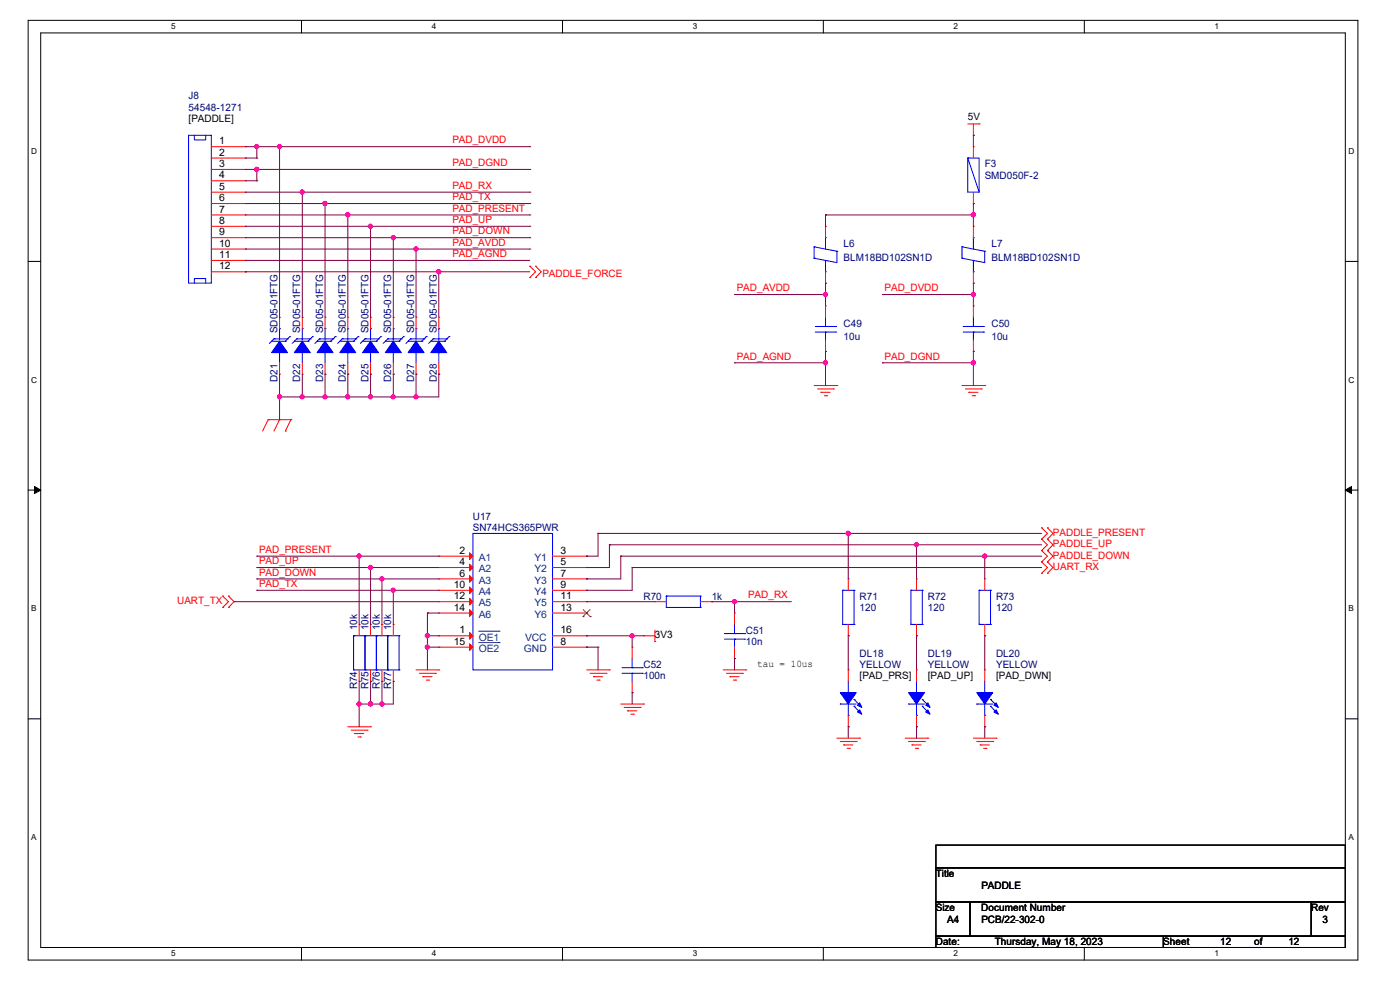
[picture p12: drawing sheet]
<svg xmlns="http://www.w3.org/2000/svg" width="297mm" height="210mm" viewBox="0 0 297 210" stroke-linecap="round" stroke-linejoin="round" font-family="sans-serif">
<path d="M6 4.3h282.1v199.4h-282.1zM8.6 7h276.8v194h-276.8z" fill="none" stroke="#000" stroke-width=".21"/>
<g fill="#fff">
<path d="M36.3 4.7h.9v1.9h-.9z"/>
<path d="M36.3 201.4h.9v1.9h-.9z"/>
</g>
<path d="M64 4.3v2.7M64 201v2.7" fill="none" stroke="#000" stroke-width=".21"/>
<g fill="#fff">
<path d="M91.6 4.7h.9v1.9h-.9z"/>
<path d="M91.6 201.4h.9v1.9h-.9z"/>
</g>
<path d="M119.3 4.3v2.7M119.3 201v2.7" fill="none" stroke="#000" stroke-width=".21"/>
<g fill="#fff">
<path d="M147 4.7h.9v1.9h-.9z"/>
<path d="M147 201.4h.9v1.9h-.9z"/>
</g>
<path d="M174.7 4.3v2.7M174.7 201v2.7" fill="none" stroke="#000" stroke-width=".21"/>
<g fill="#fff">
<path d="M202.3 4.7h.9v1.9h-.9z"/>
<path d="M202.3 201.4h.9v1.9h-.9z"/>
</g>
<path d="M230 4.3v2.7M230 201v2.7" fill="none" stroke="#000" stroke-width=".21"/>
<g fill="#fff">
<path d="M257.7 4.7h.9v1.9h-.9z"/>
<path d="M257.7 201.4h.9v1.9h-.9z"/>
<path d="M6.6 31.2h1.3v1.9h-1.3z"/>
<path d="M286.1 31.2h1.2v1.9h-1.2z"/>
<path d="M6.6 79.7h1.3v1.9h-1.3z"/>
<path d="M286.1 79.7h1.2v1.9h-1.2z"/>
</g>
<path d="M6 55.5h2.6M285.4 55.5h2.7" fill="none" stroke="#000" stroke-width=".21"/>
<g fill="#fff">
<path d="M6.6 128.2h1.2v1.9h-1.2z"/>
<path d="M286.1 128.2h1.1v1.9h-1.1z"/>
</g>
<path d="M6 104h2.6M285.4 104h2.7" fill="none" stroke="#000" stroke-width=".21"/>
<path d="M7.3 103.2l1.3 .8-1.3 .7zM285.4 104l1.3-.8v1.5z" fill="#000" stroke="#000" stroke-width=".21"/>
<g fill="#fff">
<path d="M6.6 176.7h1.2v1.9h-1.2z"/>
<path d="M286.1 176.7h1.1v1.9h-1.1z"/>
</g>
<path d="M6 152.5h2.6M285.4 152.5h2.7M198.5 179.3h86.9v4.8h-86.9zM198.5 184.1h86.9v7.2h-86.9zM198.5 191.3h7.3v7.3h-7.3zM198.5 198.6h48.3v2.4h-48.3zM205.8 191.3h72.4v7.3h-72.4zM246.8 198.6h38.6v2.4h-38.6zM278.2 191.3h7.2v7.3h-7.2z" fill="none" stroke="#000" stroke-width=".21"/>
<g fill="none" stroke="#f00" stroke-width=".21">
<path d="M44.8 31.1h7.3M44.8 33.5h7.3M44.8 35.9h7.3M44.8 38.4h7.3M52.1 31.1h.1M52.1 33.5h.1M52.1 35.9h.1M52.1 38.4h.1M205.3 26.3h2.4M206.5 28.7h.1M206.5 31.1h.1M206.5 26.3v2.4"/>
<path d="M206.5 31.1v2.4M207.7 26.3h.1M44.8 40.8h7.3M44.8 43.2h7.3M44.8 45.6h7.3M44.8 48h7.3M44.8 50.4h7.3M44.8 52.8h7.3M44.8 55.2h7.3M44.8 57.7h7.3M52.1 40.8h.1M52.1 43.2h.1"/>
<path d="M52.1 45.6h.1M52.1 48h.1M52.1 50.4h.1M52.1 52.8h.1M52.1 55.2h.1M52.1 57.7h.1M112.4 56.5h.1M112.4 58.9h.1M112.4 56.5l1.2 1.2-1.2 1.2M113.6 56.5h.1M113.6 58.9h.1M113.6 56.5l1.2 1.2-1.2 1.2"/>
<path d="M175.1 48h.1M175.1 48v2.4M175.1 57.7v2.4M206.5 43.2h.1M206.5 48h.1M206.5 40.8v2.4M206.5 48v2.4M206.5 57.7v2.4M59.3 79.4h.1M59.3 67.3h.1M59.3 67.3v2.4M59.3 77v2.4"/>
<path d="M64.1 79.4h.1M64.1 67.3h.1M64.1 67.3v2.4M64.1 77v2.4M69 79.4h.1M69 67.3h.1M69 67.3v2.4M69 77v2.4M73.8 79.4h.1M73.8 67.3h.1M73.8 67.3v2.4M73.8 77v2.4"/>
<path d="M78.6 79.4h.1M78.6 67.3h.1M78.6 67.3v2.4M78.6 77v2.4M83.4 79.4h.1M83.4 67.3h.1M83.4 67.3v2.4M83.4 77v2.4M88.3 79.4h.1M88.3 67.3h.1M88.3 67.3v2.4M88.3 77v2.4"/>
<path d="M93.1 79.4h.1M93.1 67.3h.1M93.1 67.3v2.4M93.1 77v2.4M175.1 60.1h.1M175.1 74.5h.1M175.1 64.9h.1M175.1 64.9v2.4M175.1 72.1v2.4M206.5 60.1h.1M206.5 74.5h.1M206.5 64.9h.1"/>
<path d="M206.5 64.9v2.4M206.5 72.1v2.4M56.9 89h.1M56.9 89l-1.2 2.4M56.9 89h4.8M59.3 89h.1M59.3 89l-1.2 2.4M60.5 91.4h.1M61.7 89h.1M61.7 89l-1.2 2.4M172.7 81.8h4.8M173.4 82.5h3.4"/>
<path d="M174.2 83.2h.1M174.2 83.2h1.9M174.9 83.9h.5M175.4 83.9h.1M176.8 82.5h.1M177.5 81.8h.1M204.1 81.8h4.8M204.8 82.5h3.4M205.5 83.2h.1M205.5 83.2h2M206.2 83.9h.6M206.8 83.9h.1"/>
<path d="M208.2 82.5h.1M208.9 81.8h.1M93.1 118h.1M93.1 118h7.2M117.2 118h7.3M124.5 118h.1M221 112h.1M221 114.4h.1M221 116.8h.1M221 119.2h.1M221 112l1.2 1.2-1.2 1.2M221 114.4l1.2 1.2-1.2 1.2"/>
<path d="M221 116.8l1.2 1.2-1.2 1.2M221 119.2l1.2 1.2-1.2 1.2M222.2 112h.1M222.2 114.4h.1M222.2 116.8h.1M222.2 119.2h.1M222.2 112l1.2 1.2-1.2 1.2M222.2 114.4l1.2 1.2-1.2 1.2M222.2 116.8l1.2 1.2-1.2 1.2M222.2 119.2l1.2 1.2-1.2 1.2M47.2 128.9h.1M47.2 126.4h.1"/>
<path d="M47.2 126.4l1.3 1.2-1.3 1.3M48.5 126.4h.1M48.5 128.9h.1M48.5 126.4l1.2 1.2-1.2 1.3M76.2 132.5h.1M76.2 132.5v2.4M78.6 132.5h.1M78.6 132.5v2.4M81 132.5h.1M81 132.5v2.4M83.4 132.5h.1M83.4 132.5v2.4"/>
<path d="M93.1 134.9h.1M93.1 120.4h.1M93.1 122.8h.1M93.1 125.2h.1M93.1 127.6h.1M93.1 130h.1M93.1 137.3h.1M93.1 134.9h7.2M93.1 120.4h7.2M93.1 122.8h7.2M93.1 137.3h7.2M93.1 125.2h7.2"/>
<path d="M93.1 127.6h7.2M93.1 130h7.2M117.2 134.9h7.3M117.2 120.4h7.3M117.2 122.8h7.3M117.2 137.3h7.3M117.2 125.2h7.3M117.2 127.6h7.3M117.2 130h7.3M124.5 120.4h.1M124.5 122.8h.1M124.5 137.3h.1"/>
<path d="M124.5 125.2h.1M124.5 127.6h.1M124.5 130h.1M124.5 134.9h.1M134.1 137.3h.1M134.1 137.3v2.4M136.5 134.9h.1M136.5 134.9h2.4M138.9 136.1h.1M138.9 127.6h.1M138.9 133.7v2.4M138.9 127.6h2.5"/>
<path d="M148.6 127.6h2.4M151 127.6h.1M155.8 139.7h.1M155.8 130h.1M155.8 130v2.5M155.8 137.3v2.4M180 122.8h.1M180 134.9h.1M180 122.8v2.4M180 132.5v2.4M194.4 122.8h.1M194.4 134.9h.1"/>
<path d="M194.4 122.8v2.4M194.4 132.5v2.4M208.9 122.8h.1M208.9 134.9h.1M208.9 122.8v2.4M208.9 132.5v2.4M221 121.6h.1M222.2 121.6h.1M73.8 154.2h4.8M74.5 154.9h3.4M75.2 155.6h.1M75.2 155.6h2"/>
<path d="M75.9 156.3h.6M76.2 144.5h.1M76.2 142.1v2.4M76.5 156.3h.1M77.9 154.9h.1M78.6 154.2h.1M78.6 144.5h.1M78.6 142.1v2.4M81 144.5h.1M81 142.1v2.4M83.4 144.5h.1M83.4 142.1v2.4"/>
<path d="M88.3 142.1h4.8M89 142.8h3.4M89.7 143.6h.1M89.7 143.6h2M90.4 144.3h.5M90.9 144.3h.1M92.4 142.8h.1M93.1 142.1h.1M124.5 142.1h4.8M125.2 142.8h3.4M125.9 143.6h.1M125.9 143.6h1.9"/>
<path d="M126.6 144.3h.5M127.1 144.3h.1M128.6 142.8h.1M129.3 142.1h.1M131.7 149.4h4.8M132.4 150.1h3.4M133.1 150.8h.1M133.1 150.8h2M133.9 151.5h.5M134.1 146.9h.1M134.1 144.5v2.4M134.4 151.5h.1"/>
<path d="M135.8 150.1h.1M136.5 149.4h.1M153.4 142.1h4.8M154.1 142.8h3.4M154.9 143.6h.1M154.9 143.6h1.9M155.6 144.3h.5M156.1 144.3h.1M157.5 142.8h.1M158.2 142.1h.1M177.5 156.6h4.9M178.3 157.3h3.4"/>
<path d="M179 158h.1M179 158h1.9M179.7 158.7h.5M180 142.1h.1M180 154.2h.1M180 142.1v2.4M180 151.8v2.4M180.2 158.7h.1M181.7 157.3h.1M182.4 156.6h.1M192 156.6h4.8M192.7 157.3h3.4"/>
<path d="M193.5 158h.1M193.5 158h1.9M194.2 158.7h.5M194.4 142.1h.1M194.4 154.2h.1M194.4 142.1v2.4M194.4 151.8v2.4M194.7 158.7h.1M196.1 157.3h.1M196.8 156.6h.1M206.5 156.6h4.8M207.2 157.3h3.4"/>
<path d="M207.9 158h.1M207.9 158h2M208.7 158.7h.5M208.9 142.1h.1M208.9 154.2h.1M208.9 142.1v2.4M208.9 151.8v2.4M209.2 158.7h.1M210.6 157.3h.1M211.3 156.6h.1"/>
</g>
<g fill="none" stroke="#00f" stroke-width=".21">
<path d="M40 28.7h4.8v31.4h-4.8zM41.2 28.7v1h2.4v-1M205.3 33.5h2.4v7.3h-2.4zM205.3 33.5h.1M205.3 33.5l2.4 7.3M172.7 52.4h.1M172.7 54.8h.1M172.7 52.4l4.8 .9M172.7 52.4v2.4M175.1 50.4h.1M175.1 57.7h.1M175.1 50.4v2.4"/>
<path d="M175.1 55.2v2.5M177.5 53.3h.1M177.5 53.3v2.4l-4.8-.9M204.1 52.4h.1M204.1 54.8h.1M204.1 52.4l4.8 .9M204.1 52.4v2.4M206.5 50.4h.1M206.5 57.7h.1M206.5 50.4v2.4M206.5 55.2v2.5M208.9 53.3h.1"/>
<path d="M208.9 53.3v2.4l-4.8-.9M41.2 60.1v-1h2.4v1M57.6 72.4h2.9M58.1 71.9h.1M58.1 71.9h2.9M58.1 71.9l-1 1M59.3 74.5h.1M59.3 69.7h.1M59.3 69.7v2.4M59.3 74.5v2.5M60.5 72.4h.1M61 71.9h.1"/>
<path d="M61.5 71.4h.1M61.5 71.4l-1 1M62.4 72.4h3M62.9 71.9h.1M62.9 71.9h2.9M62.9 71.9l-.9 1M64.1 74.5h.1M64.1 69.7h.1M64.1 69.7v2.4M64.1 74.5v2.5M65.4 72.4h.1M65.8 71.9h.1"/>
<path d="M66.3 71.4h.1M66.3 71.4l-.9 1M67.3 72.4h2.9M67.8 71.9h.1M67.8 71.9h2.9M67.8 71.9l-1 1M69 74.5h.1M69 69.7h.1M69 69.7v2.4M69 74.5v2.5M70.2 72.4h.1M70.7 71.9h.1"/>
<path d="M71.1 71.4h.1M71.1 71.4l-.9 1M72.1 72.4h2.9M72.6 71.9h.1M72.6 71.9l-1 1M72.6 71.9h2.9M73.8 74.5h.1M73.8 69.7h.1M73.8 69.7v2.4M73.8 74.5v2.5M75 72.4h.1M75.5 71.9h.1"/>
<path d="M75.9 71.4h.1M75.9 71.4l-.9 1M76.9 72.4h2.9M77.4 71.9h.1M77.4 71.9h2.9M77.4 71.9l-.9 1M78.6 74.5h.1M78.6 69.7h.1M78.6 69.7v2.4M78.6 74.5v2.5M79.8 72.4h.1M80.3 71.9h.1"/>
<path d="M80.8 71.4h.1M80.8 71.4l-1 1M81.7 72.4h3M82.3 71.9h.1M82.3 71.9h2.8M82.3 71.9l-1 1M83.4 74.5h.1M83.4 69.7h.1M83.4 69.7v2.4M83.4 74.5v2.5M84.7 72.4h.1M85.1 71.9h.1"/>
<path d="M85.6 71.4h.1M85.6 71.4l-.9 1M86.6 72.4h2.9M87.1 71.9h.1M87.1 71.9h2.9M87.1 71.9l-1 1M88.3 74.5h.1M88.3 69.7h.1M88.3 69.7v2.4M88.3 74.5v2.5M89.5 72.4h.1M90 71.9h.1"/>
<path d="M90.4 71.4h.1M90.4 71.4l-.9 1M91.4 72.4h2.9M91.9 71.9h.1M91.9 71.9h2.9M91.9 71.9l-1 1M93.1 74.5h.1M93.1 69.7h.1M93.1 69.7v2.4M93.1 74.5v2.5M94.3 72.4h.1M94.8 71.9h.1"/>
<path d="M95.2 71.4h.1M95.2 71.4l-.9 1M173 70.4h4.3M173 69.3h4.3M175.1 69.3h.1M175.1 70.4h.1M175.1 67.3v2M175.1 70.4v1.7M177.3 70.4h.1M177.3 69.3h.1M204.3 70.4h4.4M204.3 69.3h4.4"/>
<path d="M206.5 69.3h.1M206.5 70.4h.1M206.5 67.3v2M206.5 70.4v1.7M208.7 70.4h.1M208.7 69.3h.1M100.3 113.2h16.9v28.9h-16.9zM75 134.9h.1M75 134.9h9.7M75 134.9v7.2M77.4 134.9h.1M77.4 134.9v7.2"/>
<path d="M79.8 134.9h.1M79.8 134.9v7.2M82.3 134.9h.1M82.3 134.9v7.2M84.7 134.9h.1M84.7 134.9v7.2M134.1 139.7v1.9M141.4 126.4h.1M141.4 128.9h.1M141.4 126.4h7.2M141.4 126.4v2.5M141.4 128.9h7.2"/>
<path d="M148.6 126.4h.1M148.6 128.9h.1M148.6 126.4v2.5M153.7 135.6h4.3M153.7 134.4h4.3M155.8 134.4h.1M155.8 135.6h.1M155.8 132.5v1.9M155.8 135.6v1.7M158 135.6h.1M158 134.4h.1M178.8 125.2h.1"/>
<path d="M178.8 132.5h.1M178.8 132.5h2.4M178.8 125.2h2.4M178.8 125.2v7.3M181.2 132.5h.1M181.2 125.2h.1M181.2 125.2v7.3M193.3 125.2h.1M193.3 132.5h.1M193.3 132.5h2.4M193.3 125.2h2.4M193.3 125.2v7.3"/>
<path d="M195.7 132.5h.1M195.7 125.2h.1M195.7 125.2v7.3M207.7 125.2h.1M207.7 132.5h.1M207.7 132.5h2.4M207.7 125.2h2.4M207.7 125.2v7.3M210.1 132.5h.1M210.1 125.2h.1M210.1 125.2v7.3M75 142.1h.1"/>
<path d="M75 142.1h9.7M77.4 142.1h.1M79.8 142.1h.1M82.3 142.1h.1M84.7 142.1h.1M132 142.8h4.3M132 141.6h4.3M134.1 141.6h.1M134.1 142.8h.1M134.1 142.8v1.7M136.3 142.8h.1M136.3 141.6h.1"/>
<path d="M178.3 149.4h.1M178.3 149.4h3.4M180 146.9h.1M180 151.8h.1M180 144.5v2.4M180 149.4v2.4M181.2 148.4h.1M181.2 149.8h.1M181.2 148.4l1.4 1.4M181.2 149.8l1.4 1.5M192.7 149.4h.1M192.7 149.4h3.4"/>
<path d="M194.4 146.9h.1M194.4 151.8h.1M194.4 144.5v2.4M194.4 149.4v2.4M195.7 148.4h.1M195.7 149.8h.1M195.7 148.4l1.4 1.4M195.7 149.8l1.4 1.5M207.2 149.4h.1M207.2 149.4h3.4M208.9 146.9h.1M208.9 151.8h.1"/>
<path d="M208.9 144.5v2.4M208.9 149.4v2.4M210.1 148.4h.1M210.1 149.8h.1M210.1 148.4l1.5 1.4M210.1 149.8l1.5 1.5"/>
</g>
<g fill="#00f" stroke="#00f" stroke-width=".21">
<path d="M73.8 72.4l1.7 2.4h-3.4z" fill-rule="evenodd"/>
<path d="M192.7 146.9h3.4l-1.7 2.5z" fill-rule="evenodd"/>
<path d="M196.8 150.6l.5 .9-.9-.5z" fill-rule="evenodd"/>
<path d="M196.8 149.1l.5 1-.9-.5z" fill-rule="evenodd"/>
<path d="M64.1 72.4l1.7 2.4h-3.4z" fill-rule="evenodd"/>
<path d="M88.3 72.4l1.7 2.4h-3.4z" fill-rule="evenodd"/>
<path d="M78.6 72.4l1.7 2.4h-3.4z" fill-rule="evenodd"/>
<path d="M69 72.4l1.7 2.4h-3.4z" fill-rule="evenodd"/>
<path d="M207.2 146.9h3.4l-1.7 2.5z" fill-rule="evenodd"/>
<path d="M211.3 150.6l.5 .9-.9-.5z" fill-rule="evenodd"/>
<path d="M211.3 149.1l.5 1-.9-.5z" fill-rule="evenodd"/>
<path d="M178.3 146.9h3.4l-1.7 2.5z" fill-rule="evenodd"/>
<path d="M182.4 150.6l.4 .9-.9-.5z" fill-rule="evenodd"/>
<path d="M182.4 149.1l.4 1-.9-.5z" fill-rule="evenodd"/>
<path d="M93.1 72.4l1.7 2.4h-3.4z" fill-rule="evenodd"/>
<path d="M59.3 72.4l1.7 2.4h-3.4z" fill-rule="evenodd"/>
<path d="M83.4 72.4l1.7 2.4h-3.4z" fill-rule="evenodd"/>
</g>
<g fill="#f00" stroke="#f00" stroke-width=".21">
<path d="M99.6 134.2l.7 .7-.7 .7z"/>
<path d="M99.6 117.3l.7 .7-.7 .7z"/>
<path d="M99.6 119.7l.7 .7-.7 .7z"/>
<path d="M99.6 122.1l.7 .7-.7 .7z"/>
<path d="M99.6 124.5l.7 .7-.7 .7z"/>
<path d="M99.6 126.9l.7 .7-.7 .8z"/>
<path d="M99.6 129.3l.7 .7-.7 .8z"/>
<path d="M99.6 136.6l.7 .7-.7 .7z"/>
</g>
<path d="M101.6 133.9h4.3M101.6 136.3h4.3M105.9 133.9h.1M105.9 136.3h.1" fill="none" stroke="#004080" stroke-width=".21"/>
<path d="M123.7 130.8h.1M123.7 129.3l1.5 1.5M125.2 129.3l-1.5 1.5M125.2 130.8h.1" fill="none" stroke="#804000" stroke-width=".21"/>
<g fill="none" stroke="#800040" stroke-width=".21">
<path d="M52.1 31.1h60.3M52.1 35.9h60.3M52.1 33.5h2.4M52.1 38.4h2.4M54.5 31.1h.1M54.5 35.9h.1M54.5 33.5h.1M54.5 38.4h.1M54.5 31.1v2.4M54.5 35.9v2.5M59.3 31.1h.1M59.3 31.1v36.2"/>
<path d="M112.4 31.1h.1M112.4 35.9h.1M206.5 28.7h.1M206.5 28.7v2.4M52.1 57.7h.1M52.1 55.2h.1M52.1 48h60.3M52.1 50.4h60.3M52.1 45.6h60.3M52.1 40.8h60.3M52.1 43.2h60.3M52.1 52.8h60.3"/>
<path d="M52.1 57.7h60.3M52.1 55.2h60.3M64.1 40.8h.1M64.1 40.8v26.5M69 43.2h.1M69 43.2v24.1M73.8 45.6h.1M73.8 45.6v21.7M78.6 48h.1M78.6 48v19.3M83.4 50.4h.1M83.4 50.4v16.9"/>
<path d="M88.3 52.8h.1M88.3 52.8v14.5M93.1 57.7h.1M93.1 57.7v9.6M112.4 40.8h.1M112.4 43.2h.1M112.4 45.6h.1M112.4 48h.1M112.4 52.8h.1M112.4 50.4h.1M175.1 45.6h.1M175.1 45.6v2.4"/>
<path d="M175.1 45.6h31.4M206.5 43.2h.1M206.5 45.6h.1M206.5 43.2v4.8M59.3 79.4v9.6M64.1 79.4v4.8M69 79.4h.1M69 79.4v4.8M73.8 79.4h.1M73.8 79.4v4.8M78.6 79.4h.1M78.6 79.4v4.8"/>
<path d="M83.4 79.4h.1M83.4 79.4v4.8M88.3 79.4h.1M88.3 79.4v4.8M93.1 79.4h.1M93.1 79.4v4.8h-33.8M155.8 62.5h.1M155.8 77h.1M155.8 62.5h19.3M155.8 77h19.3M175.1 60.1h.1M175.1 62.5h.1"/>
<path d="M175.1 74.5h.1M175.1 77h.1M175.1 60.1v4.8M175.1 74.5v7.3M187.2 62.5h.1M187.2 77h.1M187.2 62.5h19.3M187.2 77h19.3M206.5 62.5h.1M206.5 60.1h.1M206.5 74.5h.1M206.5 77h.1"/>
<path d="M206.5 60.1v4.8M206.5 74.5v7.3M59.3 84.2h.1M64.1 84.2h.1M69 84.2h.1M73.8 84.2h.1M78.6 84.2h.1M83.4 84.2h.1M88.3 84.2h.1M54.5 118h.1M54.5 118h38.6M76.2 118h.1"/>
<path d="M76.2 118v14.5M124.5 118h.1M126.9 113.2h.1M126.9 113.2v4.8h-2.4M126.9 113.2h94.1M129.3 115.6h.1M129.3 115.6v4.8h-4.8M129.3 115.6h91.7M131.7 118h.1M131.7 118h89.3M131.7 118v4.8h-7.2M180 113.2h.1"/>
<path d="M180 113.2v9.6M194.4 115.6h.1M194.4 115.6v7.2M208.9 118h.1M208.9 118v4.8M49.7 127.6h.1M49.7 127.6h43.4M54.5 120.4h.1M54.5 122.8h.1M54.5 125.2h.1M54.5 120.4h38.6M54.5 122.8h38.6"/>
<path d="M54.5 125.2h38.6M78.6 120.4h.1M78.6 120.4v12.1M81 122.8h.1M81 122.8v9.7M83.4 125.2h.1M83.4 125.2v7.3M90.7 134.9h.1M90.7 137.3h.1M90.7 130h.1M90.7 137.3h2.4M90.7 134.9h2.4"/>
<path d="M90.7 130v12.1M90.7 130h2.4M124.5 137.3h.1M124.5 134.9h.1M124.5 127.6h.1M124.5 120.4h.1M124.5 122.8h.1M124.5 125.2h.1M124.5 137.3h2.4M124.5 134.9h12M124.5 127.6h14.4M126.9 137.3h.1"/>
<path d="M126.9 137.3v4.8M134.1 134.9h.1M134.1 120.4h.1M134.1 120.4v4.8h-9.6M134.1 134.9v2.4M134.1 120.4h86.9M151 127.6h.1M151 127.6h16.9M155.8 127.6h.1M155.8 139.7h.1M155.8 127.6v2.4M155.8 139.7v2.4"/>
<path d="M180 134.9h.1M180 134.9v7.2M194.4 134.9h.1M194.4 134.9v7.2M208.9 134.9h.1M208.9 134.9v7.2M76.2 144.5h.1M76.2 149.4h.1M76.2 144.5v9.7M78.6 144.5h.1M78.6 149.4h.1M78.6 144.5v4.9"/>
<path d="M81 144.5h.1M81 149.4h.1M81 144.5v4.9M83.4 144.5h.1M83.4 144.5v4.9h-7.2M134.1 146.9h.1M134.1 146.9v2.5M180 154.2h.1M180 154.2v2.4M194.4 154.2h.1M194.4 154.2v2.4M208.9 154.2h.1"/>
<path d="M208.9 154.2v2.4"/>
</g>
<g fill="#f0f" stroke="#f0f" stroke-width=".21">
<circle cx="175.1" cy="62.5" r=".44"/>
<circle cx="88.2" cy="52.8" r=".44"/>
<circle cx="93.1" cy="57.6" r=".44"/>
<circle cx="175.1" cy="76.9" r=".44"/>
<circle cx="206.5" cy="62.5" r=".44"/>
<circle cx="206.5" cy="76.9" r=".44"/>
<circle cx="206.5" cy="45.6" r=".44"/>
<circle cx="134.1" cy="134.9" r=".44"/>
<circle cx="90.7" cy="137.3" r=".44"/>
<circle cx="81" cy="122.8" r=".44"/>
<circle cx="83.4" cy="125.2" r=".44"/>
<circle cx="155.8" cy="127.6" r=".44"/>
<circle cx="179.9" cy="113.1" r=".44"/>
<circle cx="194.4" cy="115.5" r=".44"/>
<circle cx="208.9" cy="118" r=".44"/>
<circle cx="90.7" cy="134.9" r=".44"/>
<circle cx="68.9" cy="84.2" r=".44"/>
<circle cx="73.8" cy="84.2" r=".44"/>
<circle cx="88.2" cy="84.2" r=".44"/>
<circle cx="83.4" cy="84.2" r=".44"/>
<circle cx="78.6" cy="84.2" r=".44"/>
<circle cx="76.2" cy="149.3" r=".44"/>
<circle cx="81" cy="149.3" r=".44"/>
<circle cx="78.6" cy="149.3" r=".44"/>
<circle cx="78.6" cy="120.4" r=".44"/>
<circle cx="76.2" cy="118" r=".44"/>
<circle cx="59.3" cy="31.1" r=".44"/>
<circle cx="59.3" cy="84.2" r=".44"/>
<circle cx="64.1" cy="84.2" r=".44"/>
<circle cx="64.1" cy="40.7" r=".44"/>
<circle cx="68.9" cy="43.2" r=".44"/>
<circle cx="73.8" cy="45.6" r=".44"/>
<circle cx="78.6" cy="48" r=".44"/>
<circle cx="83.4" cy="50.4" r=".44"/>
<circle cx="54.5" cy="31.1" r=".44"/>
<circle cx="54.5" cy="35.9" r=".44"/>
</g>
<g font-size="2.2" fill="#000080">
<text x="40" y="21">J8</text>
<text x="40" y="23.5">54548-1271</text>
<text x="208.9" y="35.5">F3</text>
<text x="208.9" y="37.9">SMD050F-2</text>
<text x="179" y="52.4">L6</text>
<text x="210.4" y="52.4">L7</text>
<text x="179" y="55.3">BLM18BD102SN1D</text>
<text x="210.4" y="55.3">BLM18BD102SN1D</text>
<text x="58.9" y="70.7" transform="rotate(-90 58.9 70.7)">SD05-01FTG</text>
<text x="63.7" y="70.7" transform="rotate(-90 63.7 70.7)">SD05-01FTG</text>
<text x="68.5" y="70.7" transform="rotate(-90 68.5 70.7)">SD05-01FTG</text>
<text x="73.4" y="70.7" transform="rotate(-90 73.4 70.7)">SD05-01FTG</text>
<text x="78.2" y="70.7" transform="rotate(-90 78.2 70.7)">SD05-01FTG</text>
<text x="83" y="70.7" transform="rotate(-90 83 70.7)">SD05-01FTG</text>
<text x="87.8" y="70.7" transform="rotate(-90 87.8 70.7)">SD05-01FTG</text>
<text x="92.7" y="70.7" transform="rotate(-90 92.7 70.7)">SD05-01FTG</text>
<text x="179" y="69.3">C49</text>
<text x="210.4" y="69.3">C50</text>
<text x="179" y="72.2">10u</text>
<text x="210.4" y="72.2">10u</text>
<text x="58.9" y="81.1" transform="rotate(-90 58.9 81.1)">D21</text>
<text x="63.7" y="81.1" transform="rotate(-90 63.7 81.1)">D22</text>
<text x="68.5" y="81.1" transform="rotate(-90 68.5 81.1)">D23</text>
<text x="73.4" y="81.1" transform="rotate(-90 73.4 81.1)">D24</text>
<text x="78.2" y="81.1" transform="rotate(-90 78.2 81.1)">D25</text>
<text x="83" y="81.1" transform="rotate(-90 83 81.1)">D26</text>
<text x="87.8" y="81.1" transform="rotate(-90 87.8 81.1)">D27</text>
<text x="92.7" y="81.1" transform="rotate(-90 92.7 81.1)">D28</text>
<text x="100.3" y="110.3">U17</text>
<text x="100.3" y="112.7">SN74HCS365PWR</text>
<text x="136.5" y="127.2">R70</text>
<text x="151" y="127.2">1k</text>
<text x="182.4" y="127.2">R71</text>
<text x="182.4" y="129.6">120</text>
<text x="196.8" y="127.2">R72</text>
<text x="196.8" y="129.6">120</text>
<text x="211.3" y="127.2">R73</text>
<text x="211.3" y="129.6">120</text>
<text x="75.8" y="133.7" transform="rotate(-90 75.8 133.7)">10k</text>
<text x="78.2" y="133.7" transform="rotate(-90 78.2 133.7)">10k</text>
<text x="80.6" y="133.7" transform="rotate(-90 80.6 133.7)">10k</text>
<text x="83" y="133.7" transform="rotate(-90 83 133.7)">10k</text>
<text x="158.2" y="134.4">C51</text>
<text x="158.2" y="136.9">10n</text>
<text x="136.5" y="141.7">C52</text>
<text x="182.4" y="139.3">DL18</text>
<text x="182.4" y="141.7">YELLOW</text>
<text x="196.8" y="139.3">DL19</text>
<text x="196.8" y="141.7">YELLOW</text>
<text x="211.3" y="139.3">DL20</text>
<text x="211.3" y="141.7">YELLOW</text>
<text x="75.8" y="146.2" transform="rotate(-90 75.8 146.2)">R74</text>
<text x="78.2" y="146.2" transform="rotate(-90 78.2 146.2)">R75</text>
<text x="80.6" y="146.2" transform="rotate(-90 80.6 146.2)">R76</text>
<text x="83" y="146.2" transform="rotate(-90 83 146.2)">R77</text>
<text x="136.5" y="144.1">100n</text>
</g>
<g font-size="2.2">
<text x="40" y="25.9">[PADDLE]</text>
<text x="205.3" y="25.4">5V</text>
<text x="46.5" y="30.6">1</text>
<text x="46.5" y="33">2</text>
<text x="46.5" y="35.4">3</text>
<text x="46.5" y="37.8">4</text>
<text x="46.5" y="40.3">5</text>
<text x="46.5" y="42.7">6</text>
<text x="46.5" y="45.1">7</text>
<text x="46.5" y="47.5">8</text>
<text x="46.5" y="49.9">9</text>
<text x="46.5" y="52.3">10</text>
<text x="46.5" y="54.7">11</text>
<text x="46.5" y="57.1">12</text>
<text x="97.4" y="117.5">2</text>
<text x="97.4" y="119.9">4</text>
<text x="118.9" y="117.5">3</text>
<text x="118.9" y="119.9">5</text>
<text x="96.3" y="124.7">10</text>
<text x="97.4" y="122.3">6</text>
<text x="118.9" y="122.3">7</text>
<text x="118.9" y="124.7">9</text>
<text x="96.3" y="127.1">12</text>
<text x="96.3" y="129.5">14</text>
<text x="118.9" y="127.1">11</text>
<text x="118.9" y="129.5">13</text>
<text x="96.3" y="136.8">15</text>
<text x="97.4" y="134.4">1</text>
<text x="118.9" y="136.8">8</text>
<text x="118.9" y="134.4">16</text>
<text x="138.9" y="135.4">3V3</text>
<text x="160.7" y="141.5">tau = 10us</text>
<text x="182.4" y="144.1">[PAD_PRS]</text>
<text x="196.8" y="144.1">[PAD_UP]</text>
<text x="211.3" y="144.1">[PAD_DWN]</text>
<text x="198.5" y="186.1">Title</text>
<text x="208.2" y="188.5">PADDLE</text>
<text x="198.5" y="193.3">Size</text>
<text x="201" y="195.7">A4</text>
<text x="208.2" y="193.3">Document Number</text>
<text x="208.2" y="195.7">PCB/22-302-0</text>
<text x="278.2" y="193.3">Rev</text>
<text x="280.6" y="195.7">3</text>
<text x="198.5" y="200.6">Date:</text>
<text x="211.1" y="200.6">Thursday, May 18, 2023</text>
<text x="246.8" y="200.6">Sheet</text>
<text x="258.9" y="200.6">12</text>
<text x="266.1" y="200.6">of</text>
<text x="273.3" y="200.6">12</text>
</g>
<g font-size="2.2" fill="#f00">
<text x="96" y="30.4">PAD_DVDD</text>
<text x="96" y="35.3">PAD_DGND</text>
<text x="96" y="40.1">PAD_RX</text>
<text x="96" y="42.5">PAD_TX</text>
<text x="96" y="44.9">PAD_PRESENT</text>
<text x="96" y="47.3">PAD_UP</text>
<text x="96" y="52.2">PAD_AVDD</text>
<text x="96" y="49.7">PAD_DOWN</text>
<text x="96" y="54.6">PAD_AGND</text>
<text x="115.1" y="58.7">PADDLE_FORCE</text>
<text x="156.3" y="61.8">PAD_AVDD</text>
<text x="187.7" y="61.8">PAD_DVDD</text>
<text x="156.3" y="76.3">PAD_AGND</text>
<text x="187.7" y="76.3">PAD_DGND</text>
<text x="223.4" y="113.7">PADDLE_PRESENT</text>
<text x="54.9" y="117.3">PAD_PRESENT</text>
<text x="54.9" y="119.7">PAD_UP</text>
<text x="223.4" y="116.1">PADDLE_UP</text>
<text x="223.4" y="118.5">PADDLE_DOWN</text>
<text x="54.9" y="122.1">PAD_DOWN</text>
<text x="54.9" y="124.5">PAD_TX</text>
<text x="223.4" y="120.9">UART_RX</text>
<text x="37.6" y="128.2">UART_TX</text>
<text x="158.7" y="127">PAD_RX</text>
</g>
<g font-size="2.2" fill="#004080">
<text x="101.6" y="119">A1</text>
<text x="113.4" y="119">Y1</text>
<text x="101.6" y="121.4">A2</text>
<text x="101.6" y="123.8">A3</text>
<text x="113.4" y="121.4">Y2</text>
<text x="113.4" y="123.8">Y3</text>
<text x="101.6" y="126.2">A4</text>
<text x="101.6" y="128.6">A5</text>
<text x="101.6" y="131.1">A6</text>
<text x="113.4" y="126.2">Y4</text>
<text x="113.4" y="128.6">Y5</text>
<text x="113.4" y="131.1">Y6</text>
<text x="101.6" y="135.9">OE1</text>
<text x="111.4" y="135.9">VCC</text>
<text x="101.6" y="138.3">OE2</text>
<text x="111.2" y="138.3">GND</text>
</g>
<g font-size="1.7">
<text x="36.3" y="6.2">5</text>
<text x="91.6" y="6.2">4</text>
<text x="147" y="6.2">3</text>
<text x="202.3" y="6.2">2</text>
<text x="257.7" y="6.2">1</text>
<text x="6.6" y="32.7">D</text>
<text x="286.1" y="32.7">D</text>
<text x="6.6" y="81.2">C</text>
<text x="286.1" y="81.2">C</text>
<text x="6.6" y="129.7">B</text>
<text x="286.1" y="129.7">B</text>
<text x="6.6" y="178.2">A</text>
<text x="286.1" y="178.2">A</text>
<text x="36.3" y="202.9">5</text>
<text x="91.6" y="202.9">4</text>
<text x="147" y="202.9">3</text>
<text x="202.3" y="202.9">2</text>
<text x="257.7" y="202.9">1</text>
</g>
</svg>
